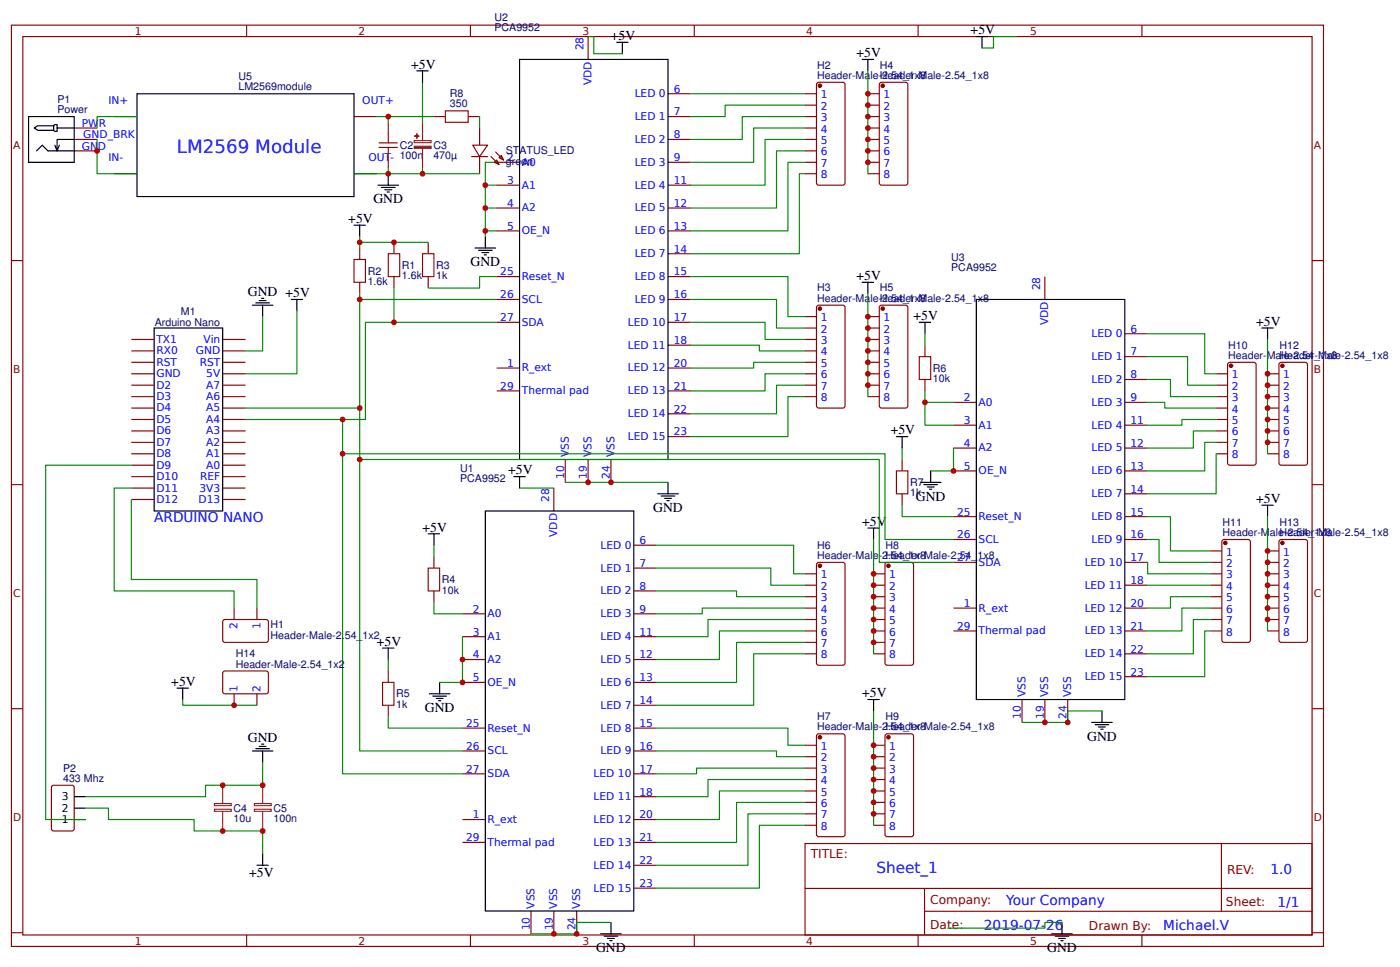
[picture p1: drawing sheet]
<svg xmlns="http://www.w3.org/2000/svg" width="324mm" height="224mm" viewBox="0 0 324 224" stroke-linecap="round" stroke-linejoin="round" font-family="sans-serif">
<g fill="none" stroke="#800" stroke-width=".26">
<path d="M2.6 5.8h304.1v213.3h-304.1zM5.3 8.5h298.7v207.9h-298.7zM57.1 5.8v2.7M109 5.8v2.7M136.3 8.5v5.3M160.9 5.8v2.7M189.2 19.3l.5-.3h5.6l.4 .3 .1 .3v22.7l-.1 .3-.4 .3h-5.6l-.5-.3v-.3zM203.8 19.3l.5-.3h5.5l.5 .3v.3v22.7v.3l-.5 .3h-5.5l-.5-.3-.1-.3zM212.7 5.8v2.7M264.6 5.8v2.7M17.2 32.3h5.3M17.2 29.6h5.3"/>
<path d="M17.2 34.9h5.3M26.5 27h5.2M82 27h5.3M90 28.3v2.7M90 36.2v2.7M100.5 27h2.7M108.5 27h2.6M109.3 36.2h3.7M109.5 33.6h3.5l-1.9 2.6zM111.1 29.6v4M111.1 36.2v4M113.8 36.2l1.8 1.9"/>
<path d="M114.6 37.6l.5-.6 .5 1.1zM114.8 35.2l1.9 1.8M115.1 37.6h5.3M115.6 36.5l.6-.5 .5 1zM154.8 37.6h5.3M154.8 21.7h5.3M154.8 27h5.3M154.8 32.3h5.3M186.5 37.6h2.7M186.5 21.7h2.7M186.5 27h2.7M186.5 32.3h2.7"/>
<path d="M186.5 24.3h2.7M186.5 29.6h2.7M186.5 34.9h2.7M201.1 37.6h2.6M201.1 21.7h2.6M201.1 27h2.6M201.1 32.3h2.6M201.1 24.3h2.6M201.1 29.6h2.6M201.1 34.9h2.6M26.5 40.2h5.2M82 40.2h5.3"/>
<path d="M83.3 57.4v2.7M91.3 56.1v2.6M99.2 56.1v2.6M115.1 42.9h5.3M115.1 48.2h5.3M115.1 53.4h5.3M154.8 42.9h5.3M154.8 48.2h5.3M154.8 53.4h5.3M154.8 58.7h5.3M186.5 40.2h2.7M201.1 40.2h2.6"/>
<path d="M2.6 60.3h2.7M30.4 78.6h5.3M51.6 78.6h5.3M83.3 65.4v2.6M91.3 64v2.7M99.2 64v2.7M115.1 64h5.3M115.1 69.3h5.3M115.1 74.6h5.3M154.8 64h5.3M154.8 69.3h5.3M154.8 74.6h5.3"/>
<path d="M154.8 79.9h5.3M186.5 78.6h2.7M186.5 73.3h2.7M186.5 75.9h2.7M189.2 70.9l.5-.3h5.6l.4 .3 .1 .3v22.7l-.1 .3-.4 .3h-5.6l-.5-.3v-.3zM201.1 78.6h2.6M201.1 73.3h2.6M201.1 75.9h2.6M203.8 70.9l.5-.3h5.5l.5 .3v.3v22.7v.3l-.5 .3h-5.5l-.5-.3-.1-.3zM214.3 79.9v2.6M242.1 64v5.3M260.6 77.3h5.3"/>
<path d="M304 60.3h2.7M30.4 81.2h5.3M30.4 83.9h5.3M30.4 86.5h5.3M30.4 89.2h5.3M30.4 91.8h5.3M30.4 94.5h5.3M30.4 97.1h5.3M30.4 99.7h5.3M51.6 81.2h5.3M51.6 83.9h5.3M51.6 86.5h5.3"/>
<path d="M51.6 89.2h5.3M51.6 91.8h5.3M51.6 94.5h5.3M51.6 97.1h5.3M51.6 99.7h5.3M115.1 85.2h5.3M115.1 90.5h5.3M154.8 85.2h5.3M154.8 90.5h5.3M154.8 95.8h5.3M186.5 81.2h2.7M186.5 83.9h2.7"/>
<path d="M186.5 86.5h2.7M186.5 89.2h2.7M186.5 91.8h2.7M201.1 81.2h2.6M201.1 83.9h2.6M201.1 86.5h2.6M201.1 89.2h2.6M201.1 91.8h2.6M214.3 87.8v2.7M220.9 93.1h5.3M220.9 98.4h5.3M260.6 93.1h5.3"/>
<path d="M260.6 98.4h5.3M260.6 82.5h5.3M260.6 87.8h5.3M281.8 86.5h2.6M281.8 89.2h2.6M281.8 91.8h2.6M281.8 94.5h2.6M281.8 97.1h2.6M281.8 99.7h2.6M284.5 84.1l.5-.2h5.5l.5 .2v.3v22.8v.2l-.5 .3h-5.5l-.5-.3-.1-.2zM293.7 86.5h2.6M293.7 89.2h2.6"/>
<path d="M293.7 91.8h2.6M293.7 94.5h2.6M293.7 97.1h2.6M293.7 99.7h2.6M296.4 84.1l.5-.2h5.5l.5 .2v.3v22.8v.2l-.5 .3h-5.5l-.5-.3-.1-.2zM2.6 112.2h2.7M30.4 102.4h5.3M30.4 105h5.3M30.4 107.7h5.3M30.4 110.3h5.3M30.4 113h5.3M30.4 115.6h5.3"/>
<path d="M51.6 102.4h5.3M51.6 105h5.3M51.6 107.7h5.3M51.6 110.3h5.3M51.6 113h5.3M51.6 115.6h5.3M128.3 113v5.3M131 106.4v5.3M136.3 106.4v5.3M141.6 106.4v5.3M154.8 101.1h5.3M209 106.4v2.6"/>
<path d="M209 114.3v2.6M220.9 103.7h5.3M220.9 109h5.3M220.9 119.6h5.3M260.6 103.7h5.3M260.6 109h5.3M260.6 114.3h5.3M260.6 119.6h5.3M281.8 102.4h2.6M281.8 105h2.6M293.7 102.4h2.6M293.7 105h2.6"/>
<path d="M304 112.2h2.7M100.5 128.9v2.6M100.5 136.8v2.6M146.8 126.2h5.3M146.8 131.5h5.3M146.8 136.8h5.3M186.5 132.8h2.7M186.5 135.5h2.7M186.5 138.1h2.7M189.2 130.4l.5-.2h5.6l.4 .2 .1 .3v22.8l-.1 .2-.4 .3h-5.6l-.5-.3v-.2zM202.4 132.8h2.7M202.4 135.5h2.7"/>
<path d="M202.4 138.1h2.7M205.1 130.4l.5-.2h5.5l.5 .2 .1 .3v22.8l-.1 .2-.5 .3h-5.5l-.5-.3v-.2zM220.9 124.9h5.3M220.9 130.2h5.3M260.6 135.5h5.3M260.6 124.9h5.3M260.6 130.2h5.3M280.5 132.8h2.6M280.5 135.5h2.6M280.5 138.1h2.6M280.5 130.2h2.6M280.5 127.5h2.6"/>
<path d="M283.2 125.1l.4-.2h5.6l.4 .2 .1 .3v22.8l-.1 .2-.4 .3h-5.6l-.4-.3-.1-.2zM293.7 132.8h2.6M293.7 135.5h2.6M293.7 138.1h2.6M293.7 130.2h2.6M293.7 127.5h2.6M296.4 125.1l.5-.2h5.5l.5 .2v.3v22.8v.2l-.5 .3h-5.5l-.5-.3-.1-.2zM51.9 143.5h10l.3 .4-.1 4.5-.5 .3-9.7-.1-.3-.4v-4.3zM51.9 155.4h10l.3 .4-.1 4.5-.5 .3-9.7-.1-.3-.4v-4.3zM54.2 140.8v2.6M59.5 140.8v2.6M90 155.3v2.7"/>
<path d="M107.2 142.1h5.2M107.2 147.4h5.2M107.2 152.7h5.2M107.2 158h5.2M146.8 142.1h5.3M146.8 147.4h5.3M146.8 152.7h5.3M146.8 158h5.3M186.5 140.8h2.7M186.5 143.4h2.7M186.5 146h2.7M186.5 148.7h2.7"/>
<path d="M186.5 151.3h2.7M202.4 140.8h2.7M202.4 143.4h2.7M202.4 146h2.7M202.4 148.7h2.7M202.4 151.3h2.7M220.9 140.8h5.3M220.9 146h5.3M260.6 140.8h5.3M260.6 146h5.3M260.6 151.3h5.3M260.6 156.6h5.3"/>
<path d="M280.5 140.8h2.6M280.5 143.4h2.6M280.5 146h2.6M293.7 140.8h2.6M293.7 143.4h2.6M293.7 146h2.6M2.6 164h2.7M54.2 160.6v2.6M59.5 160.6v2.6M90 163.2v2.7M107.2 168.5h5.2M107.2 173.8h5.2"/>
<path d="M107.2 179.1h5.2M146.8 163.2h5.3M146.8 168.5h5.3M146.8 173.8h5.3M146.8 179.1h5.3M186.5 172.5h2.7M186.5 175.2h2.7M186.5 177.8h2.7M189.2 170.1l.5-.2h5.6l.4 .2 .1 .3v22.7l-.1 .3-.4 .3h-5.6l-.3-.1-.2-.5zM202.4 172.5h2.7M202.4 175.2h2.7M202.4 177.8h2.7"/>
<path d="M205.1 170.1l.5-.2h5.5l.5 .2 .1 .3v22.7l-.1 .3-.5 .3h-5.5l-.3-.1-.2-.5zM236.8 161.9v5.3M242.1 161.9v5.3M247.4 161.9v5.3M304 164h2.7M12.2 181.8h4.5l.4 .2 .1 9.8-.3 .5-4.5 .1-.4-.3-.1-9.8zM107.2 189.7h5.2M107.2 195h5.2M146.8 189.7h5.3M146.8 184.4h5.3M146.8 195h5.3M186.5 195.3h117.5v21.1h-117.5z"/>
<path d="M186.5 180.4h2.7M186.5 183.1h2.7M186.5 185.7h2.7M186.5 188.4h2.7M186.5 191h2.7M202.4 180.4h2.7M202.4 183.1h2.7M202.4 185.7h2.7M202.4 188.4h2.7M202.4 191h2.7M283 195.3v15.6M2.6 215.9h2.7"/>
<path d="M57.1 216.4v2.7M109 216.4v2.7M123 210.9v5.3M128.3 210.9v5.3M133.6 210.9v5.3M146.8 200.3h5.3M146.8 205.6h5.3M160.9 216.4v2.7M186.6 205.6h117.3M212.7 216.4v2.7M214.2 210.9h89.7M214.2 205.6v10.6"/>
<path d="M264.6 216.4v2.7M304 215.9h2.7"/>
</g>
<g fill="none" stroke="#000" stroke-width=".26">
<path d="M96.6 16.4h2.6M97.9 16.4v2.6M120.4 13.8h34.4v92.6h-34.4zM142.9 9.8h2.6M144.2 9.8v2.6M199.8 13.8h2.6M201.1 13.8v2.6M226.2 8.5h2.7M227.5 8.5v2.6M6.6 27h10.6v10.6h-10.6zM7.9 29.6l.8-.5h3.7v1.1h-3.7zM8.5 34.9l1.3-1.3 1.3 1.3h6.1"/>
<path d="M12.4 29.1l.3-.3h.5v1.6h-.5l-.3-.2M13.2 29.6h4M13.8 33.6l-.6 1.3M17.2 32.3h-4v2.6l-.5-1.3M31.7 21.7h50.3v23.8h-50.3zM82 52.1h2.7M83.3 52.1v2.7M87.6 42.9h4.7M88.4 43.4h3.1M89.2 43.9h1.6M89.7 44.4h.5M90 40.2v2.7"/>
<path d="M110.1 57.4h4.7M110.9 57.9h3.1M111.7 58.5h1.5M112.2 59h.5M112.4 54.8v2.6M35.7 75.9h15.9v42.4h-15.9zM58.5 70.6h4.7M59.3 70.1h3.1M60.1 69.6h1.5M60.6 69.1h.5M60.9 70.6v2.7M67.5 69.3h2.6"/>
<path d="M68.8 69.3v2.7M199.8 65.4h2.6M201.1 65.4v2.6M213 74.6h2.6M214.3 74.6v2.7M226.2 69.3h34.4v92.6h-34.4zM292.4 75.9h2.6M293.7 75.9v2.7M112.4 118.3h34.4v92.6h-34.4zM119.1 110.3h2.6M120.4 110.3v2.7M152.4 114.3h4.8"/>
<path d="M153.2 114.8h3.2M154 115.4h1.6M154.5 115.9h.5M154.8 111.7v2.6M207.7 101.1h2.6M209 101.1v2.6M213.3 111.7h4.7M214 112.2h3.2M214.8 112.7h1.6M215.4 113.2h.5M215.6 109v2.7M292.4 116.9h2.6"/>
<path d="M293.7 116.9v2.7M99.2 123.6h2.7M100.5 123.6v2.6M201.1 122.2h2.6M202.4 122.2v2.7M41 159.3h2.7M42.3 159.3v2.6M88.6 150h2.7M90 150v2.7M101.9 158v2.6M58.5 173.8h4.7M59.3 173.3h3.1"/>
<path d="M60.1 172.8h1.5M60.6 172.2h.5M60.9 173.8v2.7M99.5 160.6h4.7M100.3 161.1h3.2M101.1 161.7h1.6M101.6 162.2h.5M201.1 161.9h2.6M202.4 161.9v2.7M252.9 167.2h4.8M253.7 167.7h3.2M254.5 168.3h1.6"/>
<path d="M255.1 168.8h.5M255.3 164.6v2.6M17.2 184.4h2.6M17.2 189.7h2.6M17.2 187.1h2.6M60.9 197.6v2.7M59.5 200.3h2.7M139.2 216.2h4.7M140 216.7h3.1M140.8 217.2h1.5M141.3 217.8h.5M141.6 213.5v2.7"/>
<path d="M243.7 216.2h4.7M244.5 216.7h3.1M245.3 217.2h1.6M245.8 217.8h.5M246.1 213.5v2.7"/>
</g>
<g fill="none" stroke="#080" stroke-width=".26">
<path d="M97.9 19v9.3M136.3 8.5h1.3v3.9h6.6M201.1 16.4v23.8M235.5 8.5h-5.3v2.6h-2.7M22.5 32.3v7.9h9.2M31.7 27h-9.2v2.6M87.3 27h13.2M90 27v1.3M90 38.9v1.3M97.9 38.9v1.3M111.1 27v2.6M115.1 37.6h-2.7v17.2"/>
<path d="M160.1 21.7h26.4M186.5 37.6h-3.9v15.8h-22.5M186.5 34.9h-6.6v13.3h-19.8M186.5 32.3h-9.2v10.6h-17.2M186.5 29.6h-11.9v8h-14.5M186.5 27h-14.5v5.3h-11.9M186.5 24.3h-18.5v2.7h-7.9M82 40.2h29.1M83.3 54.8v1.3M99.2 56.1h-15.9v1.3M112.4 53.4h2.7M112.4 48.2h2.7"/>
<path d="M112.4 42.9h2.7M186.5 40.2h-1.3v18.5h-25.1M60.9 73.3v7.9h-4M68.8 72v14.5h-11.9M83.3 68v1.3M91.3 66.7v7.9M115.1 69.3h-31.8v25.2h-26.4M115.1 74.6h-30.4v22.5h-27.8M115.1 64h-4v2.7h-11.9M160.1 79.9h15.8v1.3h10.6M160.1 74.6h17.2v4h9.2M160.1 69.3h19.8v6.6h6.6"/>
<path d="M160.1 64h22.5v9.3h3.9M201.1 68v23.8M214.3 77.3v2.6M265.9 77.3h13.2v9.2h2.7M293.7 78.6v26.4M79.4 97.1v82h27.8M83.3 94.5v79.3h23.9M186.5 91.8h-3.9v9.3h-22.5M186.5 89.2h-6.6v6.6h-19.8M186.5 86.5h-9.2v4h-17.2M186.5 83.9h-11.9v1.3h-14.5M214.3 90.5v2.6h6.6"/>
<path d="M214.3 93.1v5.3h6.6M265.9 93.1h4v1.4h11.9M265.9 87.8h5.3v4h10.6M265.9 82.5h9.3v6.7h6.6M281.8 99.7h-5.3v4h-10.6M281.8 97.1h-8v1.3h-7.9M30.4 115.6v18.5h29.1v6.7M30.4 113h-3.9v23.8h27.7v4M30.4 107.7h-19.8v82h9.2M79.4 105h125.7v19.9h15.8M83.3 106.4h120.4v23.8h17.2M120.4 113h7.9"/>
<path d="M131 111.7h23.8M209 116.9v2.7h11.9M209 103.7v2.7M220.9 103.7v5.3h-5.3M265.9 119.6h5.3v7.9h9.3M281.8 105v9.3h-15.9M281.8 102.4h-2.7v6.6h-13.2M293.7 119.6v26.4M100.5 139.4v2.7h6.7M100.5 126.2v2.7M152.1 136.8h18.6v1.3h15.8M152.1 131.5h26.5v4h7.9"/>
<path d="M152.1 126.2h31.8v6.6h2.6M202.4 124.9v26.4M265.9 130.2v2.6h14.6M265.9 124.9h2.7v5.3h11.9M265.9 135.5h14.6M280.5 138.1h-9.3v2.7h-5.3M90 152.7v2.6M107.2 147.4v10.6h-5.3M186.5 151.3h-11.9v11.9h-22.5M186.5 148.7h-15.8v9.3h-18.6M186.5 146h-19.8v6.7h-14.6M186.5 143.4h-22.5v4h-11.9"/>
<path d="M186.5 140.8h-23.8v1.3h-10.6M280.5 146h-1.4v10.6h-13.2M280.5 143.4h-4v7.9h-10.6M280.5 140.8h-6.7v5.2h-7.9M42.3 161.9v1.3h17.2M60.9 176.5v5.3h-13.3v2.6h-27.8M90 165.9v2.6h17.2M152.1 173.8h27.8v1.4h6.6M152.1 168.5h30.5v4h3.9M186.5 177.8h-25.1v1.3h-9.3M202.4 164.6v26.4M255.3 164.6h-7.9v2.6h-10.6"/>
<path d="M19.8 187.1h5.3v2.6h19.9v2.7h15.9v5.2M186.5 191h-10.6v14.6h-23.8M186.5 188.4h-13.2v11.9h-21.2M186.5 185.7h-15.8v9.3h-18.6M186.5 183.1h-19.8v6.6h-14.6M186.5 180.4h-22.5v4h-11.9M141.6 213.5h-8v2.7h-10.6M246.1 213.5h-4v1.3h-22.5"/>
</g>
<path d="M87.8 34.1h4.3M87.8 33.1h4.3M90 31v2.1M90 34.1v2.1M103.2 25.7h5.3v2.6h-5.3zM90 58.7h2.6v5.3h-2.6zM97.9 58.7h2.6v5.3h-2.6zM82 60.1h2.7v5.3h-2.7zM213 82.5h2.6v5.3h-2.6zM207.7 109h2.6v5.3h-2.6zM99.2 131.5h2.7v5.3h-2.7zM88.6 158h2.7v5.2h-2.7z" fill="none" stroke="#a00000" stroke-width=".26"/>
<g fill="#800" stroke="#800" stroke-width=".26">
<circle cx="190" cy="19.8" r=".4"/>
<circle cx="190" cy="71.4" r=".4"/>
<circle cx="204.5" cy="19.8" r=".4"/>
<circle cx="204.5" cy="71.4" r=".4"/>
<circle cx="190" cy="131" r=".4"/>
<circle cx="190" cy="170.7" r=".4"/>
<circle cx="205.8" cy="131" r=".4"/>
<circle cx="205.8" cy="170.7" r=".4"/>
<circle cx="285.2" cy="84.7" r=".4"/>
<circle cx="283.9" cy="125.7" r=".4"/>
<circle cx="297.1" cy="84.7" r=".4"/>
<circle cx="297.1" cy="125.7" r=".4"/>
</g>
<path d="M96 32.5h3.9v.5h-3.9zM97.9 28.3v4.2M97.9 34.4v4.5M49.7 187.3h3.9v.5h-3.9zM49.7 186h3.9v.5h-3.9zM51.6 181.8v4.2M51.6 187.9v4.5M58.9 187.3h3.9v.5h-3.9zM58.9 186h3.9v.5h-3.9zM60.9 181.8v4.2M60.9 187.9v4.5" fill="none" stroke="#8d2323" stroke-width=".26"/>
<g fill="#8d2323" stroke="#8d2323" stroke-width=".26">
<path d="M96 33.9h3.9v.4h-3.9z"/>
<path d="M96 31.5h1.1z"/>
<path d="M96.6 31v1z"/>
</g>
<g fill="#c00">
<circle cx="83.3" cy="106.4" r=".66"/>
<circle cx="214.3" cy="93.1" r=".66"/>
<circle cx="220.9" cy="109" r=".66"/>
<circle cx="293.7" cy="86.5" r=".66"/>
<circle cx="293.7" cy="89.2" r=".66"/>
<circle cx="293.7" cy="91.8" r=".66"/>
<circle cx="293.7" cy="94.5" r=".66"/>
<circle cx="293.7" cy="97.1" r=".66"/>
<circle cx="293.7" cy="99.7" r=".66"/>
<circle cx="293.7" cy="102.4" r=".66"/>
<circle cx="242.1" cy="167.2" r=".66"/>
<circle cx="247.4" cy="167.2" r=".66"/>
<circle cx="293.7" cy="127.5" r=".66"/>
<circle cx="293.7" cy="130.2" r=".66"/>
<circle cx="293.7" cy="132.8" r=".66"/>
<circle cx="293.7" cy="135.5" r=".66"/>
<circle cx="293.7" cy="138.1" r=".66"/>
<circle cx="293.7" cy="140.8" r=".66"/>
<circle cx="293.7" cy="143.4" r=".66"/>
<circle cx="201.1" cy="37.6" r=".66"/>
<circle cx="201.1" cy="34.9" r=".66"/>
<circle cx="201.1" cy="32.3" r=".66"/>
<circle cx="201.1" cy="29.6" r=".66"/>
<circle cx="201.1" cy="27" r=".66"/>
<circle cx="201.1" cy="24.3" r=".66"/>
<circle cx="201.1" cy="21.7" r=".66"/>
<circle cx="141.6" cy="111.7" r=".66"/>
<circle cx="136.3" cy="111.7" r=".66"/>
<circle cx="202.4" cy="188.4" r=".66"/>
<circle cx="202.4" cy="185.7" r=".66"/>
<circle cx="202.4" cy="183.1" r=".66"/>
<circle cx="202.4" cy="180.4" r=".66"/>
<circle cx="202.4" cy="177.8" r=".66"/>
<circle cx="202.4" cy="175.2" r=".66"/>
<circle cx="202.4" cy="172.5" r=".66"/>
<circle cx="79.4" cy="97.1" r=".66"/>
<circle cx="83.3" cy="56.1" r=".66"/>
<circle cx="91.3" cy="74.6" r=".66"/>
<circle cx="112.4" cy="48.2" r=".66"/>
<circle cx="133.6" cy="216.2" r=".66"/>
<circle cx="128.3" cy="216.2" r=".66"/>
<circle cx="112.4" cy="53.4" r=".66"/>
<circle cx="112.4" cy="42.9" r=".66"/>
<circle cx="83.3" cy="69.3" r=".66"/>
<circle cx="91.3" cy="56.1" r=".66"/>
<circle cx="83.3" cy="94.5" r=".66"/>
<circle cx="107.2" cy="158" r=".66"/>
<circle cx="107.2" cy="152.7" r=".66"/>
<circle cx="202.4" cy="148.7" r=".66"/>
<circle cx="202.4" cy="146.1" r=".66"/>
<circle cx="202.4" cy="143.4" r=".66"/>
<circle cx="202.4" cy="140.8" r=".66"/>
<circle cx="202.4" cy="138.1" r=".66"/>
<circle cx="202.4" cy="135.5" r=".66"/>
<circle cx="202.4" cy="132.8" r=".66"/>
<circle cx="201.1" cy="89.2" r=".66"/>
<circle cx="201.1" cy="86.5" r=".66"/>
<circle cx="201.1" cy="83.9" r=".66"/>
<circle cx="201.1" cy="81.2" r=".66"/>
<circle cx="201.1" cy="78.6" r=".66"/>
<circle cx="201.1" cy="75.9" r=".66"/>
<circle cx="201.1" cy="73.3" r=".66"/>
<circle cx="79.4" cy="105" r=".66"/>
<circle cx="54.2" cy="163.2" r=".66"/>
<circle cx="60.9" cy="192.4" r=".66"/>
<circle cx="51.6" cy="192.4" r=".66"/>
<circle cx="51.6" cy="181.8" r=".66"/>
<circle cx="60.9" cy="181.8" r=".66"/>
<circle cx="90" cy="40.2" r=".66"/>
<circle cx="90" cy="27" r=".66"/>
<circle cx="97.9" cy="40.2" r=".66"/>
<circle cx="22.5" cy="34.9" r=".66"/>
</g>
<text font-size="4.2" fill="#00f" x="41" y="35.5">LM2569 Module</text>
<text font-size="3.5" fill="#00f" x="203.1" y="202">Sheet_1</text>
<g font-size="3.2">
<text x="141.6" y="9.3">+5V</text>
<text x="224.9" y="7.9">+5V</text>
<text x="95.2" y="15.9">+5V</text>
<text x="198.4" y="13.2">+5V</text>
<text x="86.5" y="47.1">GND</text>
<text x="80.7" y="51.6">+5V</text>
<text x="109" y="61.6">GND</text>
<text x="198.4" y="64.8">+5V</text>
<text x="57.4" y="68.5">GND +5V</text>
<text x="211.7" y="74.1">+5V</text>
<text x="291" y="75.4">+5V</text>
<text x="206.4" y="100.5">+5V</text>
<text x="117.7" y="109.8">+5V</text>
<text x="151.3" y="118.5">GND</text>
<text x="212.2" y="115.9">GND</text>
<text x="291" y="116.4">+5V</text>
<text x="97.9" y="123">+5V</text>
<text x="199.8" y="121.7">+5V</text>
<text x="87.3" y="149.5">+5V</text>
<text x="39.7" y="158.8">+5V</text>
<text x="199.8" y="161.4">+5V</text>
<text x="98.4" y="164.8">GND</text>
<text x="57.4" y="171.7">GND</text>
<text x="251.9" y="171.4">GND</text>
<text x="57.7" y="202.9">+5V</text>
<text x="138.1" y="220.4">GND</text>
<text x="242.6" y="220.4">GND</text>
</g>
<g font-size="3.2" fill="#00f">
<text x="35.7" y="120.9">ARDUINO NANO</text>
<text x="294.4" y="202.2">1.0</text>
<text x="233.2" y="209.4">Your Company</text>
<text x="296" y="209.9">1/1</text>
<text x="228" y="215.2">2019-07-26</text>
<text x="269.5" y="215.2">Michael.V</text>
</g>
<g font-size="2.8" fill="#800">
<text x="187.9" y="198.7">TITLE:</text>
<text x="284.3" y="202.2">REV:</text>
<text x="215.5" y="209.4">Company:</text>
<text x="284.1" y="209.8">Sheet:</text>
<text x="215.5" y="215.1">Date:</text>
<text x="252.3" y="215.2">Drawn By:</text>
</g>
<g font-size="2.5" fill="#000080">
<text x="114.6" y="4.8">U2</text>
<text x="114.6" y="7.1">PCA9952</text>
<text x="189.3" y="15.9">H2</text>
<text x="203.9" y="15.9">H4</text>
<text x="13.3" y="23.8">P1</text>
<text x="55.3" y="20.9">LM2569module</text>
<text x="55.3" y="18.5">U5</text>
<text x="104.3" y="22.5">R8</text>
<text x="189.3" y="18.3">Header-Male-2.54_1x8</text>
<text x="203.9" y="18.3">Header-Male-2.54_1x8</text>
<text x="13.3" y="26.2">Power</text>
<text x="104.3" y="24.9">350</text>
<text x="92.6" y="34.5">C2</text>
<text x="100.4" y="34.4">C3</text>
<text x="117.2" y="35.7">STATUS_LED</text>
<text x="100.4" y="36.8">470µ</text>
<text x="117.2" y="38.1">green</text>
<text x="85.2" y="66">1.6k</text>
<text x="85.2" y="63.6">R2</text>
<text x="93.1" y="64.7">1.6k</text>
<text x="93.1" y="62.2">R1</text>
<text x="101.1" y="64.7">1k</text>
<text x="101.1" y="62.2">R3</text>
<text x="220.4" y="62.7">PCA9952</text>
<text x="220.4" y="60.3">U3</text>
<text x="189.3" y="69.8">Header-Male-2.54_1x8</text>
<text x="189.3" y="67.5">H3</text>
<text x="203.9" y="69.8">Header-Male-2.54_1x8</text>
<text x="203.9" y="67.5">H5</text>
<text x="35.9" y="75.5">Arduino Nano</text>
<text x="41.9" y="72.9">M1</text>
<text x="284.6" y="83.1">Header-Male-2.54_1x8</text>
<text x="284.6" y="80.7">H10</text>
<text x="296.5" y="83.1">Header-Male-2.54_1x8</text>
<text x="296.5" y="80.7">H12</text>
<text x="216.2" y="88.4">10k</text>
<text x="216.2" y="86">R6</text>
<text x="106.6" y="111.7">PCA9952</text>
<text x="106.6" y="109.3">U1</text>
<text x="210.9" y="112.5">R7</text>
<text x="210.9" y="114.9">1k</text>
<text x="283.2" y="124.1">Header-Male-2.54_1x8</text>
<text x="283.2" y="121.7">H11</text>
<text x="296.5" y="124.1">Header-Male-2.54_1x8</text>
<text x="296.5" y="121.7">H13</text>
<text x="189.3" y="129.4">Header-Male-2.54_1x8</text>
<text x="189.3" y="127">H6</text>
<text x="205.2" y="129.4">Header-Male-2.54_1x8</text>
<text x="205.2" y="127">H8</text>
<text x="102.4" y="137.4">10k</text>
<text x="102.4" y="135">R4</text>
<text x="62.7" y="147.8">Header-Male-2.54_1x2</text>
<text x="62.7" y="145.4">H1</text>
<text x="54.6" y="154.5">Header-Male-2.54_1x2</text>
<text x="54.6" y="152.1">H14</text>
<text x="91.8" y="161.4">R5</text>
<text x="91.8" y="163.8">1k</text>
<text x="189.3" y="166.7">H7</text>
<text x="205.2" y="166.7">H9</text>
<text x="189.3" y="169.1">Header-Male-2.54_1x8</text>
<text x="205.2" y="169.1">Header-Male-2.54_1x8</text>
<text x="14.6" y="178.6">P2</text>
<text x="14.6" y="181">433 Mhz</text>
<text x="54.1" y="190.3">10u</text>
<text x="54.1" y="187.9">C4</text>
<text x="63.4" y="190.3">100n</text>
<text x="63.4" y="187.9">C5</text>
</g>
<g font-size="2.5" fill="#800">
<text x="31.2" y="8.1">1</text>
<text x="83.1" y="8.1">2</text>
<text x="134.9" y="8.1">3</text>
<text x="186.8" y="8.1">4</text>
<text x="238.7" y="8.1">5</text>
<text x="3" y="34.4">A</text>
<text x="304.4" y="34.4">A</text>
<text x="3" y="86.3">B</text>
<text x="304.4" y="86.3">B</text>
<text x="3" y="138.1">C</text>
<text x="304.4" y="138.1">C</text>
<text x="3" y="190">D</text>
<text x="304.4" y="190">D</text>
<text x="31.2" y="218.7">1</text>
<text x="83.1" y="218.7">2</text>
<text x="134.9" y="218.7">3</text>
<text x="186.8" y="218.7">4</text>
<text x="238.7" y="218.7">5</text>
</g>
<g font-size="2.5" fill="#00f">
<text x="135.2" y="11.6" transform="rotate(-90 135.2 11.6)">28</text>
<text x="137.1" y="19.8" transform="rotate(-90 137.1 19.8)">VDD</text>
<text x="147.1" y="22.5">LED 0</text>
<text x="156.1" y="21.4">6</text>
<text x="190.2" y="22.8">1</text>
<text x="204.7" y="22.8">1</text>
<text x="19" y="29.4">PWR</text>
<text x="25.1" y="24.1">IN+</text>
<text x="84" y="24.1">OUT+</text>
<text x="147.1" y="27.8">LED 1</text>
<text x="156.1" y="26.7">7</text>
<text x="190.2" y="25.4">2</text>
<text x="190.2" y="28">3</text>
<text x="204.7" y="25.4">2</text>
<text x="204.7" y="28">3</text>
<text x="18.9" y="34.7">GND</text>
<text x="19.3" y="32">GND_BRK</text>
<text x="147.1" y="33.1">LED 2</text>
<text x="156.1" y="32">8</text>
<text x="190.2" y="30.7">4</text>
<text x="190.2" y="33.3">5</text>
<text x="190.2" y="36">6</text>
<text x="204.7" y="30.7">4</text>
<text x="204.7" y="33.3">5</text>
<text x="204.7" y="36">6</text>
<text x="25.1" y="37.3">IN-</text>
<text x="85.4" y="37.3">OUT- 100n</text>
<text x="117.5" y="37.3">2</text>
<text x="120.9" y="38.4">A0</text>
<text x="147.1" y="38.4">LED 3</text>
<text x="156.1" y="37.3">9</text>
<text x="190.2" y="38.6">7</text>
<text x="190.2" y="41.3">8</text>
<text x="204.7" y="38.6">7</text>
<text x="204.7" y="41.3">8</text>
<text x="117.5" y="42.6">3</text>
<text x="117.5" y="47.9">4</text>
<text x="120.9" y="43.7">A1</text>
<text x="147.1" y="43.7">LED 4</text>
<text x="156.1" y="42.6">11</text>
<text x="156.1" y="47.9">12</text>
<text x="117.5" y="53.2">5</text>
<text x="120.9" y="48.9">A2</text>
<text x="147.1" y="48.9">LED 5</text>
<text x="156.1" y="53.2">13</text>
<text x="120.9" y="54.2">OE_N</text>
<text x="147.1" y="54.2">LED 6</text>
<text x="147.1" y="59.5">LED 7</text>
<text x="156.1" y="58.5">14</text>
<text x="115.9" y="63.8">25</text>
<text x="120.9" y="64.8">Reset_N</text>
<text x="147.1" y="64.8">LED 8</text>
<text x="156.1" y="63.8">15</text>
<text x="115.9" y="69.1">26</text>
<text x="120.9" y="70.1">SCL</text>
<text x="147.1" y="70.1">LED 9</text>
<text x="156.1" y="69.1">16</text>
<text x="241" y="67.2" transform="rotate(-90 241 67.2)">28</text>
<text x="115.9" y="74.3">27</text>
<text x="120.9" y="75.4">SDA</text>
<text x="145.5" y="75.4">LED 10</text>
<text x="156.1" y="74.3">17</text>
<text x="190.2" y="74.3">1</text>
<text x="190.2" y="77">2</text>
<text x="204.7" y="74.3">1</text>
<text x="204.7" y="77">2</text>
<text x="242.9" y="75.3" transform="rotate(-90 242.9 75.3)">VDD</text>
<text x="261.9" y="77">6</text>
<text x="36.2" y="82">RX0</text>
<text x="36.2" y="79.4">TX1</text>
<text x="45.4" y="82">GND</text>
<text x="47.2" y="79.4">Vin</text>
<text x="145.5" y="80.7">LED 11</text>
<text x="156.1" y="79.6">18</text>
<text x="190.2" y="79.6">3</text>
<text x="190.2" y="82.3">4</text>
<text x="204.7" y="79.6">3</text>
<text x="204.7" y="82.3">4</text>
<text x="252.9" y="78.1">LED 0</text>
<text x="252.9" y="83.3">LED 1</text>
<text x="261.9" y="82.3">7</text>
<text x="36.2" y="90">D2</text>
<text x="36.2" y="87.3">GND</text>
<text x="36.2" y="84.7">RST</text>
<text x="46.3" y="84.7">RST</text>
<text x="47.8" y="87.3">5V</text>
<text x="47.8" y="90">A7</text>
<text x="117.5" y="84.9">1</text>
<text x="120.9" y="86">R_ext</text>
<text x="145.5" y="86">LED 12</text>
<text x="156.1" y="84.9">20</text>
<text x="190.2" y="84.9">5</text>
<text x="190.2" y="87.6">6</text>
<text x="204.7" y="84.9">5</text>
<text x="204.7" y="87.6">6</text>
<text x="252.9" y="88.6">LED 2</text>
<text x="261.9" y="87.6">8</text>
<text x="285.4" y="87.6">1</text>
<text x="297.3" y="87.6">1</text>
<text x="36.2" y="95.2">D4</text>
<text x="36.2" y="92.6">D3</text>
<text x="47.8" y="92.6">A6</text>
<text x="47.8" y="95.2">A5</text>
<text x="115.9" y="90.2">29</text>
<text x="120.9" y="91.3">Thermal pad</text>
<text x="145.5" y="91.3">LED 13</text>
<text x="156.1" y="90.2">21</text>
<text x="156.1" y="95.5">22</text>
<text x="190.2" y="90.2">7</text>
<text x="190.2" y="92.9">8</text>
<text x="204.7" y="90.2">7</text>
<text x="204.7" y="92.9">8</text>
<text x="223.3" y="92.9">2</text>
<text x="226.7" y="93.9">A0</text>
<text x="252.9" y="93.9">LED 3</text>
<text x="261.9" y="92.9">9</text>
<text x="285.4" y="90.2">2</text>
<text x="285.4" y="92.9">3</text>
<text x="285.4" y="95.5">4</text>
<text x="297.3" y="90.2">2</text>
<text x="297.3" y="92.9">3</text>
<text x="297.3" y="95.5">4</text>
<text x="36.2" y="100.5">D6</text>
<text x="36.2" y="97.9">D5</text>
<text x="47.8" y="97.9">A4</text>
<text x="47.8" y="100.5">A3</text>
<text x="145.5" y="96.6">LED 14</text>
<text x="145.5" y="101.9">LED 15</text>
<text x="156.1" y="100.8">23</text>
<text x="223.3" y="98.2">3</text>
<text x="226.7" y="99.2">A1</text>
<text x="252.9" y="99.2">LED 4</text>
<text x="261.9" y="98.2">11</text>
<text x="285.4" y="98.2">5</text>
<text x="285.4" y="100.8">6</text>
<text x="297.3" y="98.2">5</text>
<text x="297.3" y="100.8">6</text>
<text x="36.2" y="105.8">D8</text>
<text x="36.2" y="103.2">D7</text>
<text x="47.8" y="103.2">A2</text>
<text x="47.8" y="105.8">A1</text>
<text x="131.8" y="105.8" transform="rotate(-90 131.8 105.8)">VSS</text>
<text x="137.1" y="105.8" transform="rotate(-90 137.1 105.8)">VSS</text>
<text x="142.3" y="105.8" transform="rotate(-90 142.3 105.8)">VSS</text>
<text x="223.3" y="103.5">4</text>
<text x="226.7" y="104.5">A2</text>
<text x="252.9" y="104.5">LED 5</text>
<text x="261.9" y="103.5">12</text>
<text x="285.4" y="103.5">7</text>
<text x="285.4" y="106.1">8</text>
<text x="297.3" y="103.5">7</text>
<text x="297.3" y="106.1">8</text>
<text x="36.2" y="113.8">D11</text>
<text x="36.2" y="111.1">D10</text>
<text x="36.2" y="108.5">D9</text>
<text x="46.2" y="113.8">3V3</text>
<text x="46.4" y="111.1">REF</text>
<text x="47.8" y="108.5">A0</text>
<text x="130.7" y="110.8" transform="rotate(-90 130.7 110.8)">10</text>
<text x="136" y="110.8" transform="rotate(-90 136 110.8)">19</text>
<text x="141.3" y="110.8" transform="rotate(-90 141.3 110.8)">24</text>
<text x="223.3" y="108.7">5</text>
<text x="226.7" y="109.8">OE_N</text>
<text x="252.9" y="109.8">LED 6</text>
<text x="261.9" y="108.7">13</text>
<text x="36.2" y="116.4">D12</text>
<text x="46" y="116.4">D13</text>
<text x="127.3" y="116.2" transform="rotate(-90 127.3 116.2)">28</text>
<text x="221.8" y="119.3">25</text>
<text x="252.9" y="115.1">LED 7</text>
<text x="261.9" y="114">14</text>
<text x="261.9" y="119.3">15</text>
<text x="129.1" y="124.3" transform="rotate(-90 129.1 124.3)">VDD</text>
<text x="148.2" y="125.9">6</text>
<text x="221.8" y="124.6">26</text>
<text x="226.7" y="120.4">Reset_N</text>
<text x="226.7" y="125.7">SCL</text>
<text x="252.9" y="120.4">LED 8</text>
<text x="252.9" y="125.7">LED 9</text>
<text x="261.9" y="124.6">16</text>
<text x="139.1" y="127">LED 0</text>
<text x="148.2" y="131.2">7</text>
<text x="221.8" y="129.9">27</text>
<text x="226.7" y="131">SDA</text>
<text x="251.3" y="131">LED 10</text>
<text x="261.9" y="129.9">17</text>
<text x="284.1" y="128.6">1</text>
<text x="284.1" y="131.2">2</text>
<text x="297.3" y="128.6">1</text>
<text x="297.3" y="131.2">2</text>
<text x="139.1" y="132.3">LED 1</text>
<text x="139.1" y="137.6">LED 2</text>
<text x="148.2" y="136.5">8</text>
<text x="190.2" y="133.9">1</text>
<text x="190.2" y="136.5">2</text>
<text x="206" y="133.9">1</text>
<text x="206" y="136.5">2</text>
<text x="251.3" y="136.3">LED 11</text>
<text x="261.9" y="135.2">18</text>
<text x="284.1" y="133.9">3</text>
<text x="284.1" y="136.5">4</text>
<text x="297.3" y="133.9">3</text>
<text x="297.3" y="136.5">4</text>
<text x="109.6" y="141.8">2</text>
<text x="113" y="142.9">A0</text>
<text x="139.1" y="142.9">LED 3</text>
<text x="148.2" y="141.8">9</text>
<text x="190.2" y="139.2">3</text>
<text x="190.2" y="141.8">4</text>
<text x="206" y="139.2">3</text>
<text x="206" y="141.8">4</text>
<text x="223.3" y="140.5">1</text>
<text x="226.7" y="141.6">R_ext</text>
<text x="251.3" y="141.6">LED 12</text>
<text x="261.9" y="140.5">20</text>
<text x="284.1" y="139.2">5</text>
<text x="284.1" y="141.8">6</text>
<text x="297.3" y="139.2">5</text>
<text x="297.3" y="141.8">6</text>
<text x="55" y="145.5" transform="rotate(-90 55 145.5)">2</text>
<text x="60.3" y="145.5" transform="rotate(-90 60.3 145.5)">1</text>
<text x="109.6" y="147.1">3</text>
<text x="113" y="148.2">A1</text>
<text x="139.1" y="148.2">LED 4</text>
<text x="148.2" y="147.1">11</text>
<text x="190.2" y="144.5">5</text>
<text x="190.2" y="147.1">6</text>
<text x="190.2" y="149.8">7</text>
<text x="206" y="144.5">5</text>
<text x="206" y="147.1">6</text>
<text x="206" y="149.8">7</text>
<text x="221.8" y="145.8">29</text>
<text x="226.7" y="146.8">Thermal pad</text>
<text x="251.3" y="146.8">LED 13</text>
<text x="261.9" y="145.8">21</text>
<text x="284.1" y="144.5">7</text>
<text x="284.1" y="147.1">8</text>
<text x="297.3" y="144.5">7</text>
<text x="297.3" y="147.1">8</text>
<text x="109.6" y="152.4">4</text>
<text x="113" y="153.5">A2</text>
<text x="139.1" y="153.5">LED 5</text>
<text x="148.2" y="152.4">12</text>
<text x="190.2" y="152.4">8</text>
<text x="206" y="152.4">8</text>
<text x="251.3" y="152.1">LED 14</text>
<text x="261.9" y="151.1">22</text>
<text x="55" y="160.1" transform="rotate(-90 55 160.1)">1</text>
<text x="60.3" y="160.1" transform="rotate(-90 60.3 160.1)">2</text>
<text x="109.6" y="157.7">5</text>
<text x="113" y="158.8">OE_N</text>
<text x="139.1" y="158.8">LED 6</text>
<text x="148.2" y="157.7">13</text>
<text x="237.6" y="161.4" transform="rotate(-90 237.6 161.4)">VSS</text>
<text x="242.9" y="161.4" transform="rotate(-90 242.9 161.4)">VSS</text>
<text x="248.2" y="161.4" transform="rotate(-90 248.2 161.4)">VSS</text>
<text x="251.3" y="157.4">LED 15</text>
<text x="261.9" y="156.4">23</text>
<text x="139.1" y="164">LED 7</text>
<text x="148.2" y="163">14</text>
<text x="236.5" y="166.4" transform="rotate(-90 236.5 166.4)">10</text>
<text x="241.8" y="166.4" transform="rotate(-90 241.8 166.4)">19</text>
<text x="247.1" y="166.4" transform="rotate(-90 247.1 166.4)">24</text>
<text x="108" y="168.3">25</text>
<text x="108" y="173.6">26</text>
<text x="113" y="169.3">Reset_N</text>
<text x="139.1" y="169.3">LED 8</text>
<text x="148.2" y="168.3">15</text>
<text x="148.2" y="173.6">16</text>
<text x="190.2" y="173.6">1</text>
<text x="206" y="173.6">1</text>
<text x="108" y="178.9">27</text>
<text x="113" y="174.6">SCL</text>
<text x="113" y="179.9">SDA</text>
<text x="137.5" y="179.9">LED 10</text>
<text x="139.1" y="174.6">LED 9</text>
<text x="148.2" y="178.9">17</text>
<text x="190.2" y="176.2">2</text>
<text x="190.2" y="178.9">3</text>
<text x="206" y="176.2">2</text>
<text x="206" y="178.9">3</text>
<text x="137.5" y="185.2">LED 11</text>
<text x="148.2" y="184.1">18</text>
<text x="190.2" y="181.5">4</text>
<text x="190.2" y="184.1">5</text>
<text x="206" y="181.5">4</text>
<text x="206" y="184.1">5</text>
<text x="109.6" y="189.4">1</text>
<text x="113" y="190.5">R_ext</text>
<text x="137.5" y="190.5">LED 12</text>
<text x="148.2" y="189.4">20</text>
<text x="190.2" y="186.8">6</text>
<text x="190.2" y="189.4">7</text>
<text x="206" y="186.8">6</text>
<text x="206" y="189.4">7</text>
<text x="108" y="194.7">29</text>
<text x="113" y="195.8">Thermal pad</text>
<text x="137.5" y="195.8">LED 13</text>
<text x="148.2" y="194.7">21</text>
<text x="190.2" y="192.1">8</text>
<text x="206" y="192.1">8</text>
<text x="137.5" y="201.1">LED 14</text>
<text x="148.2" y="200">22</text>
<text x="137.5" y="206.4">LED 15</text>
<text x="148.2" y="205.3">23</text>
<text x="122.8" y="215.3" transform="rotate(-90 122.8 215.3)">10</text>
<text x="123.8" y="210.3" transform="rotate(-90 123.8 210.3)">VSS</text>
<text x="128.1" y="215.3" transform="rotate(-90 128.1 215.3)">19</text>
<text x="129.1" y="210.3" transform="rotate(-90 129.1 210.3)">VSS</text>
<text x="133.3" y="215.3" transform="rotate(-90 133.3 215.3)">24</text>
<text x="134.4" y="210.3" transform="rotate(-90 134.4 210.3)">VSS</text>
</g>
<g font-size="2.5">
<text x="14.3" y="185.2">3</text>
<text x="14.3" y="190.5">1</text>
<text x="14.3" y="187.9">2</text>
</g>
</svg>
